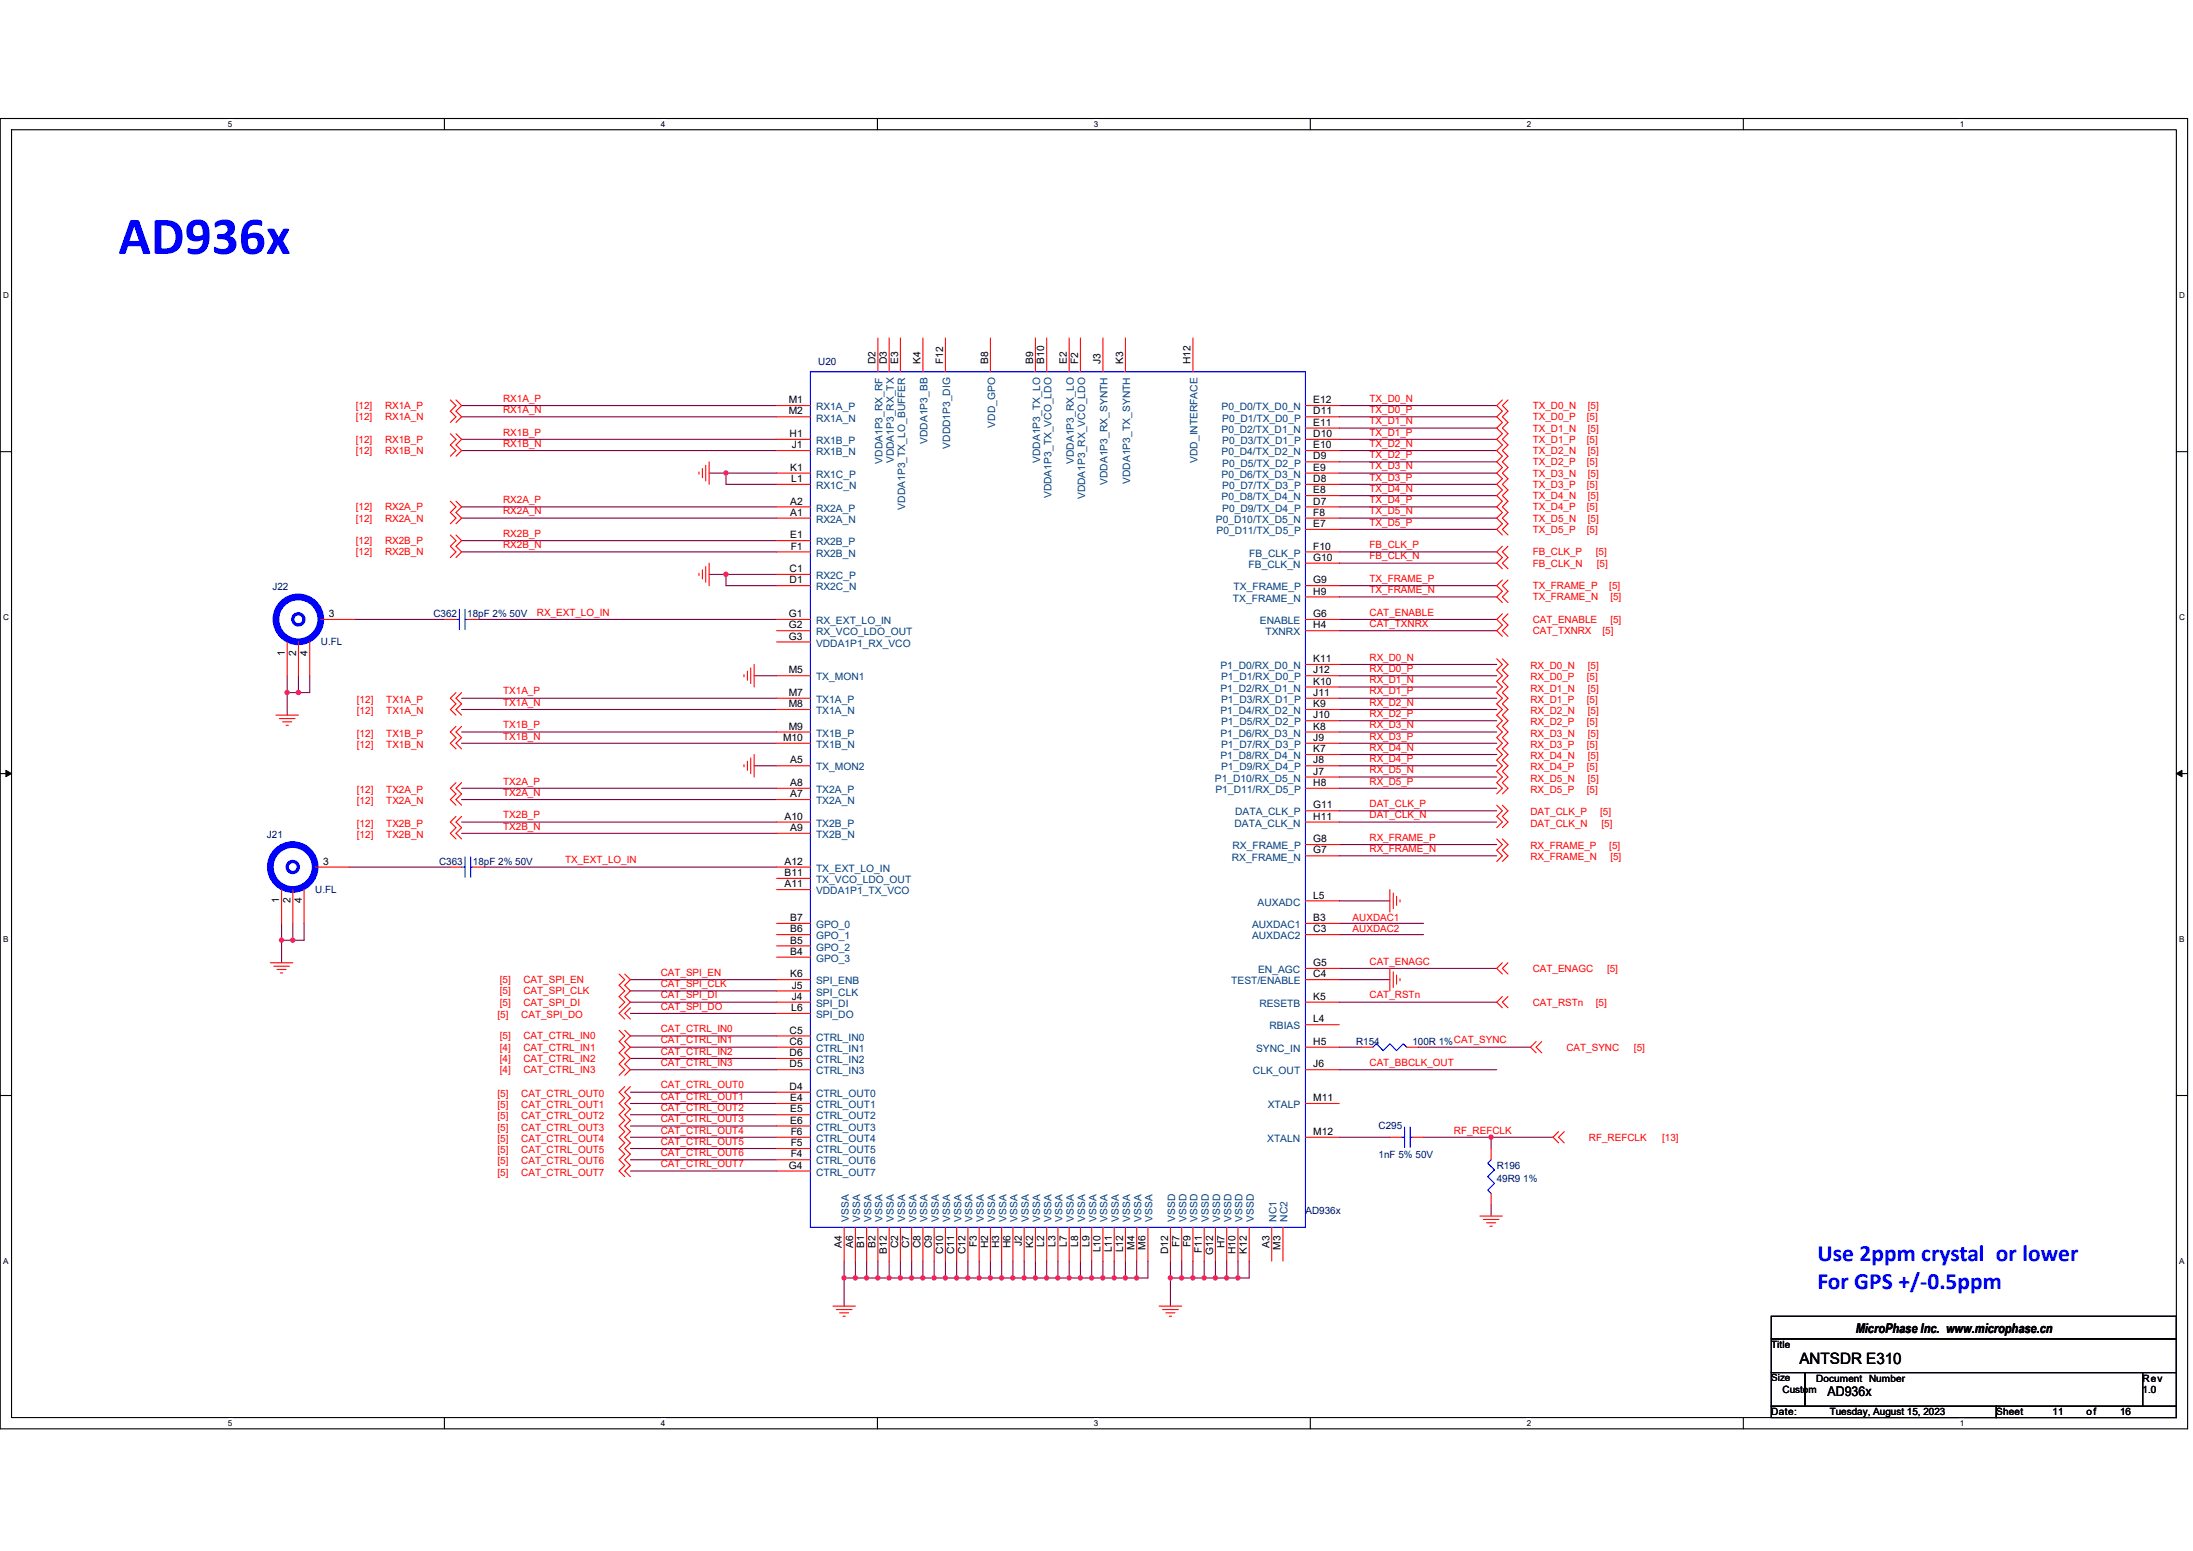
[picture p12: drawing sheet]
<svg xmlns="http://www.w3.org/2000/svg" width="297mm" height="210mm" viewBox="0 0 297 210" stroke-linecap="round" stroke-linejoin="round" font-family="sans-serif">
<path d="M0 16h296.3v177.4h-296.3zM1.6 17.6h293.2v174.3h-293.2z" fill="none" stroke="#000" stroke-width=".15"/>
<g fill="#fff">
<path d="M30.9 16.2h.6v1.2h-.6z"/>
<path d="M30.9 192.1h.6v1.2h-.6z"/>
</g>
<path d="M60.2 16v1.6M60.2 191.9v1.5" fill="none" stroke="#000" stroke-width=".15"/>
<g fill="#fff">
<path d="M89.5 16.2h.6v1.2h-.6z"/>
<path d="M89.5 192.1h.6v1.2h-.6z"/>
</g>
<path d="M118.8 16v1.6M118.8 191.9v1.5" fill="none" stroke="#000" stroke-width=".15"/>
<g fill="#fff">
<path d="M148.2 16.2h.6v1.2h-.6z"/>
<path d="M148.2 192.1h.6v1.2h-.6z"/>
</g>
<path d="M177.5 16v1.6M177.5 191.9v1.5" fill="none" stroke="#000" stroke-width=".15"/>
<g fill="#fff">
<path d="M206.8 16.2h.6v1.2h-.6z"/>
<path d="M206.8 192.1h.6v1.2h-.6z"/>
</g>
<path d="M236.1 16v1.6M236.1 191.9v1.5" fill="none" stroke="#000" stroke-width=".15"/>
<g fill="#fff">
<path d="M265.4 16.2h.6v1.2h-.6z"/>
<path d="M265.4 192.1h.6v1.2h-.6z"/>
<path d="M.4 39.3h.8v1.3h-.8z"/>
<path d="M295.2 39.3h.7v1.3h-.7z"/>
<path d="M.4 82.9h.8v1.3h-.8z"/>
<path d="M295.2 82.9h.7v1.3h-.7z"/>
</g>
<path d="M0 61.2h1.6M294.8 61.2h1.5" fill="none" stroke="#000" stroke-width=".15"/>
<g fill="#fff">
<path d="M.4 126.5h.7v1.2h-.7z"/>
<path d="M295.2 126.5h.7v1.2h-.7z"/>
</g>
<path d="M0 104.7h1.6M294.8 104.7h1.5" fill="none" stroke="#000" stroke-width=".15"/>
<path d="M.8 104.3l.8 .4-.8 .5zM294.8 104.7l.7-.4v.9z" fill="#000" stroke="#000" stroke-width=".14"/>
<g fill="#fff">
<path d="M.4 170.1h.8v1.2h-.8z"/>
<path d="M295.2 170.1h.7v1.2h-.7z"/>
</g>
<path d="M0 148.3h1.6M294.8 148.3h1.5M239.9 178.2h54.9v3.1h-54.9zM239.9 181.3h54.9v4.5h-54.9zM239.9 190.4h30.5v1.5h-30.5zM239.9 185.8h4.6v4.6h-4.6zM244.5 185.8h45.7v4.6h-45.7zM270.4 190.4h24.4v1.5h-24.4zM290.2 185.8h4.6v4.6h-4.6z" fill="none" stroke="#000" stroke-width=".15"/>
<g fill="none" stroke="#800040" stroke-width=".15">
<path d="M62.5 56.4h42.7M62.5 54.9h42.7M62.5 59.5h42.7M181.4 54.9h21.3M181.4 56.4h21.3M181.4 58h21.3M181.4 59.5h21.3M62.5 68.6h42.7M62.5 70.1h42.7M62.5 61h42.7M62.5 73.2h42.7M62.5 74.7h42.7"/>
<path d="M96.1 64.1h2.2M96.1 77.8h2.2M98.3 64.1v1.5h6.9M98.3 77.8v1.5h6.9M98.3 77.8h6.9M98.3 64.1h6.9M181.4 76.2h21.3M181.4 74.7h21.3M181.4 79.3h21.3M181.4 61h21.3M181.4 64.1h21.3M181.4 65.6h21.3"/>
<path d="M181.4 67.1h21.3M181.4 68.6h21.3M181.4 70.1h21.3M181.4 71.7h21.3M181.4 62.5h21.3M38.9 91.5v2.3M38.9 93.8h1.5M38.9 93.8v3M40.4 91.5v2.3M41.9 91.5v2.3h-1.5M48 83.9h12.2M62.5 96.1h42.7"/>
<path d="M62.5 94.5h42.7M62.5 99.1h42.7M64.8 83.9h40.4M102.1 91.5h3.1M181.4 80.8h21.3M181.4 97.6h21.3M181.4 99.1h21.3M181.4 90h21.3M181.4 91.5h21.3M181.4 93h21.3M181.4 94.5h21.3M181.4 96.1h21.3"/>
<path d="M181.4 83.9h21.3M181.4 85.4h21.3M47.3 117.4h13.7M62.5 108.2h42.7M62.5 106.7h42.7M62.5 100.6h42.7M62.5 112.8h42.7M62.5 111.3h42.7M65.6 117.4h39.6M102.1 103.7h3.1M181.4 111.3h21.3M181.4 115.9h21.3"/>
<path d="M181.4 100.6h21.3M181.4 103.7h21.3M181.4 106.7h21.3M181.4 105.2h21.3M181.4 102.2h21.3M181.4 109.8h21.3M181.4 114.3h21.3M38.1 127.3v3M38.1 127.3h1.6M38.1 125v2.3M39.7 125v2.3M41.2 125v2.3h-1.5"/>
<path d="M85.4 137.2h19.8M85.4 135.7h19.8M85.4 132.6h19.8M85.4 134.2h19.8M181.4 131.1h21.3M181.4 122h6.9M181.4 132.6h6.9M181.4 125h11.4M181.4 126.5h11.4M181.4 135.7h21.3M85.4 147.9h19.8M85.4 152.4h19.8"/>
<path d="M85.4 150.9h19.8M85.4 149.4h19.8M85.4 154h19.8M85.4 155.5h19.8M85.4 157h19.8M85.4 158.5h19.8M85.4 140.3h19.8M85.4 141.8h19.8M85.4 143.3h19.8M85.4 144.8h19.8M181.4 154h6.9M181.4 141.8h3"/>
<path d="M181.4 144.8h21.3M192.1 141.8h15.2M192.8 154h9.2M202 154v1.5M202 154h8.4M114.3 173v3.8M114.3 170.7v2.3h1.6M115.9 170.7v2.3M115.9 173h1.5M117.4 170.7v2.3M117.4 173h1.5M118.9 173h1.5"/>
<path d="M118.9 170.7v2.3M120.4 170.7v2.3M120.4 173h1.6M122 173h1.5M122 170.7v2.3M123.5 170.7v2.3M123.5 173h1.5M125 173h1.5M125 170.7v2.3M126.5 170.7v2.3M126.5 173h1.6M128.1 170.7v2.3"/>
<path d="M128.1 173h1.5M129.6 170.7v2.3M129.6 173h1.5M131.1 173h1.5M131.1 170.7v2.3M132.6 170.7v2.3M132.6 173h1.6M134.2 170.7v2.3M134.2 173h1.5M135.7 170.7v2.3M135.7 173h1.5M137.2 173h1.5"/>
<path d="M137.2 170.7v2.3M138.7 170.7v2.3M138.7 173h1.5M140.2 170.7v2.3M140.2 173h1.6M141.8 170.7v2.3M141.8 173h1.5M143.3 170.7v2.3M143.3 173h1.5M144.8 170.7v2.3M144.8 173h1.5M146.3 170.7v2.3"/>
<path d="M146.3 173h1.6M147.9 170.7v2.3M147.9 173h1.5M149.4 170.7v2.3M149.4 173h1.5M150.9 170.7v2.3M150.9 173h1.5M152.4 170.7v2.3M152.4 173h1.6M154 170.7v2.3M155.5 170.7v2.3h-1.5M158.5 173v3.8"/>
<path d="M158.5 170.7v2.3M158.5 173h1.6M160.1 170.7v2.3M160.1 173h1.5M161.6 170.7v2.3M161.6 173h1.5M163.1 173h1.5M163.1 170.7v2.3M164.6 170.7v2.3M164.6 173h1.6M166.2 170.7v2.3M166.2 173h1.5"/>
<path d="M167.7 170.7v2.3M169.2 170.7v2.3h-1.5M202 163.1v1.5"/>
</g>
<g fill="#f0f" stroke="#f0f" stroke-width=".15">
<circle cx="115.9" cy="173" r=".29"/>
<circle cx="114.3" cy="173" r=".29"/>
<circle cx="123.5" cy="173" r=".29"/>
<circle cx="118.9" cy="173" r=".29"/>
<circle cx="120.4" cy="173" r=".29"/>
<circle cx="117.4" cy="173" r=".29"/>
<circle cx="125" cy="173" r=".29"/>
<circle cx="126.5" cy="173" r=".29"/>
<circle cx="128" cy="173" r=".29"/>
<circle cx="121.9" cy="173" r=".29"/>
<circle cx="135.7" cy="173" r=".29"/>
<circle cx="129.6" cy="173" r=".29"/>
<circle cx="131.1" cy="173" r=".29"/>
<circle cx="132.6" cy="173" r=".29"/>
<circle cx="140.2" cy="173" r=".29"/>
<circle cx="141.8" cy="173" r=".29"/>
<circle cx="134.1" cy="173" r=".29"/>
<circle cx="146.3" cy="173" r=".29"/>
<circle cx="147.9" cy="173" r=".29"/>
<circle cx="137.2" cy="173" r=".29"/>
<circle cx="138.7" cy="173" r=".29"/>
<circle cx="150.9" cy="173" r=".29"/>
<circle cx="149.4" cy="173" r=".29"/>
<circle cx="143.3" cy="173" r=".29"/>
<circle cx="144.8" cy="173" r=".29"/>
<circle cx="152.4" cy="173" r=".29"/>
<circle cx="154" cy="173" r=".29"/>
<circle cx="98.3" cy="77.8" r=".29"/>
<circle cx="98.3" cy="64" r=".29"/>
<circle cx="202" cy="154" r=".29"/>
<circle cx="158.5" cy="173" r=".29"/>
<circle cx="160" cy="173" r=".29"/>
<circle cx="161.6" cy="173" r=".29"/>
<circle cx="163.1" cy="173" r=".29"/>
<circle cx="164.6" cy="173" r=".29"/>
<circle cx="166.1" cy="173" r=".29"/>
<circle cx="167.7" cy="173" r=".29"/>
<circle cx="39.7" cy="127.3" r=".29"/>
<circle cx="38.1" cy="127.3" r=".29"/>
<circle cx="40.4" cy="93.8" r=".29"/>
<circle cx="38.9" cy="93.8" r=".29"/>
</g>
<g fill="none" stroke="#f00" stroke-width=".15">
<path d="M61 54.1l.8 .8-.8 .8 .8 .7-.8 .8M61 58.7l.8 .8-.8 .7 .8 .8-.8 .8M61.8 54.1l.7 .8-.7 .8 .7 .7-.7 .8M61.8 58.7l.7 .8-.7 .7 .7 .8-.7 .8M105.2 56.4h4.6M105.2 54.9h4.6M105.2 59.5h4.6M118.9 45.8v4.5M120.4 45.8v4.5M122 45.8v4.5M125 45.8v4.5M128.1 45.8v4.5"/>
<path d="M134.2 45.8v4.5M140.2 45.8v4.5M141.8 45.8v4.5M144.8 45.8v4.5M146.3 45.8v4.5M149.4 45.8v4.5M152.4 45.8v4.5M161.6 45.8v4.5M176.8 54.9h4.6M176.8 56.4h4.6M176.8 58h4.6M176.8 59.5h4.6"/>
<path d="M203.5 54.1l-.8 .8 .8 .8-.8 .7 .8 .8-.8 .8 .8 .7-.8 .8 .8 .7-.8 .8 .8 .8-.8 .7 .8 .8-.8 .8 .8 .7-.8 .8 .8 .7-.8 .8 .8 .8-.8 .7 .8 .8-.8 .7 .8 .8-.8 .8 .8 .7M204.3 54.1l-.8 .8 .8 .8-.8 .7 .8 .8-.8 .8 .8 .7-.8 .8 .8 .7-.8 .8 .8 .8-.8 .7 .8 .8-.8 .8 .8 .7-.8 .8 .8 .7-.8 .8 .8 .8-.8 .7 .8 .8-.8 .7 .8 .8-.8 .8 .8 .7M61 67.9l.8 .7-.8 .8 .8 .7-.8 .8M61 72.4l.8 .8-.8 .8 .8 .7-.8 .8M61.8 67.9l.7 .7-.7 .8 .7 .7-.7 .8M61.8 72.4l.7 .8-.7 .8 .7 .7-.7 .8M94.7 77.6v.3M94.7 63.9v.3M95.1 77.2v1.2M95.1 63.4v1.3M95.6 76.7v2.1M95.6 63v2.1"/>
<path d="M96.1 76.2v3.1M96.1 62.5v3.1M105.2 70.1h4.6M105.2 68.6h4.6M105.2 61h4.6M105.2 65.6h4.6M105.2 64.1h4.6M105.2 73.2h4.6M105.2 74.7h4.6M105.2 79.3h4.6M105.2 77.8h4.6M176.8 61h4.6"/>
<path d="M176.8 62.5h4.6M176.8 64.1h4.6M176.8 65.6h4.6M176.8 67.1h4.6M176.8 68.6h4.6M176.8 70.1h4.6M176.8 71.7h4.6M176.8 74.7h4.6M176.8 76.2h4.6M176.8 79.3h4.6M203.5 74l-.8 .7 .8 .8-.8 .7 .8 .8M203.5 78.5l-.8 .8 .8 .8-.8 .7 .8 .8"/>
<path d="M204.3 74l-.8 .7 .8 .8-.8 .7 .8 .8M204.3 78.5l-.8 .8 .8 .8-.8 .7 .8 .8M37.4 96.8h3M37.8 97.3h2.2M38.3 97.7h1.2M38.8 98.2h.2M38.9 86.9v4.6M40.4 86.9v4.6M41.9 86.9v4.6M43.5 83.9h4.5M60.2 83.9h1.6M61.8 93.8l-.8 .7 .8 .8-.8 .8 .8 .7"/>
<path d="M61.8 98.3l-.8 .8 .8 .8-.8 .7 .8 .8M62.5 93.8l-.7 .7 .7 .8-.7 .8 .7 .7M62.5 98.3l-.7 .8 .7 .8-.7 .7 .7 .8M63.3 83.9h1.5M100.8 91.3v.3M101.2 90.9v1.2M101.7 90.4v2.1M102.1 90v3M105.2 83.9h4.6M105.2 85.4h4.6M105.2 86.9h4.6M105.2 99.1h4.6"/>
<path d="M105.2 96.1h4.6M105.2 94.5h4.6M105.2 91.5h4.6M176.8 90h4.6M176.8 91.5h4.6M176.8 93h4.6M176.8 94.5h4.6M176.8 96.1h4.6M176.8 97.6h4.6M176.8 99.1h4.6M176.8 80.8h4.6M176.8 83.9h4.6"/>
<path d="M176.8 85.4h4.6M202.7 89.2l.8 .8-.8 .7 .8 .8-.8 .7 .8 .8-.8 .8 .8 .7-.8 .8 .8 .8-.8 .7 .8 .8-.8 .7 .8 .8-.8 .8 .8 .7-.8 .8 .8 .8-.8 .7 .8 .8-.8 .7 .8 .8-.8 .8 .8 .7-.8 .8M203.5 89.2l.8 .8-.8 .7 .8 .8-.8 .7 .8 .8-.8 .8 .8 .7-.8 .8 .8 .8-.8 .7 .8 .8-.8 .7 .8 .8-.8 .8 .8 .7-.8 .8 .8 .8-.8 .7 .8 .8-.8 .7 .8 .8-.8 .8 .8 .7-.8 .8M203.5 83.1l-.8 .8 .8 .7-.8 .8 .8 .7M204.3 83.1l-.8 .8 .8 .7-.8 .8 .8 .7M42.7 117.4h4.6M61 117.4h1.5M61.8 106l-.8 .7 .8 .8-.8 .7 .8 .8M61.8 110.5l-.8 .8 .8 .8-.8 .7 .8 .8M62.5 106l-.7 .7 .7 .8-.7 .7 .7 .8M62.5 110.5l-.7 .8 .7 .8-.7 .7 .7 .8M64 117.4h1.6"/>
<path d="M100.8 103.5v.3M101.2 103.1v1.2M101.7 102.6v2.1M102.1 102.2v3M105.2 103.7h4.6M105.2 108.2h4.6M105.2 106.7h4.6M105.2 112.8h4.6M105.2 111.3h4.6M105.2 117.4h4.6M105.2 118.9h4.6M105.2 100.6h4.6"/>
<path d="M176.8 100.6h4.6M176.8 102.2h4.6M176.8 103.7h4.6M176.8 105.2h4.6M176.8 106.7h4.6M176.8 109.8h4.6M176.8 111.3h4.6M176.8 114.3h4.6M176.8 115.9h4.6M202.7 113.6l.8 .7-.8 .8 .8 .8-.8 .7M202.7 109l.8 .8-.8 .7 .8 .8-.8 .8M203.5 113.6l.8 .7-.8 .8 .8 .8-.8 .7"/>
<path d="M203.5 109l.8 .8-.8 .7 .8 .8-.8 .8M36.6 130.3h3.1M37.1 130.8h2.1M37.5 131.3h1.3M38 131.7h.3M38.1 120.4v4.6M39.7 120.4v4.6M41.2 120.4v4.6M83.9 131.9l.7 .7-.7 .8 .7 .8-.7 .7 .7 .8-.7 .7M83.9 139.5l.7 .8-.7 .7 .7 .8-.7 .7 .7 .8-.7 .8 .7 .7-.7 .8M84.6 131.9l.8 .7-.8 .8 .8 .8-.8 .7 .8 .8-1.5 1.5 .7 .8M84.6 139.5l.8 .8-.8 .7 .8 .8-.8 .7 .8 .8-.8 .8 .8 .7-.8 .8"/>
<path d="M85.4 136.4l-.8 .8 .8 .8M105.2 120.4h4.6M105.2 135.7h4.6M105.2 134.2h4.6M105.2 137.2h4.6M105.2 132.6h4.6M105.2 125h4.6M105.2 126.5h4.6M105.2 128.1h4.6M105.2 129.6h4.6M176.8 125h4.6M176.8 126.5h4.6"/>
<path d="M176.8 132.6h4.6M176.8 131.1h4.6M176.8 122h4.6M176.8 138.7h4.6M176.8 135.7h4.6M188.3 120.4v3.1M188.3 131.1v3.1M188.7 120.9v2.1M188.7 131.6v2.1M189.2 121.3v1.3M189.2 132v1.2M189.6 121.8v.3"/>
<path d="M189.6 132.5v.3M203.5 130.3l-.8 .8 .8 .8M203.5 134.9l-.8 .8 .8 .7M204.3 130.3l-.8 .8 .8 .8M204.3 134.9l-.8 .8 .8 .7M84.6 147.1l-.7 .8 .7 .7-.7 .8 .7 .8-.7 .7 .7 .8-.7 .7 .7 .8-.7 .8 .7 .7-.7 .8 .7 .8-.7 .7 .7 .8-.7 .7 .7 .8M85.4 147.1l-.8 .8 .8 .7-.8 .8 .8 .8-.8 .7 .8 .8-.8 .7 .8 .8-.8 .8 .8 .7-.8 .8 .8 .8-.8 .7 .8 .8-.8 .7 .8 .8M105.2 140.3h4.6M105.2 141.8h4.6M105.2 158.5h4.6M105.2 147.9h4.6M105.2 144.8h4.6"/>
<path d="M105.2 143.3h4.6M105.2 149.4h4.6M105.2 150.9h4.6M105.2 152.4h4.6M105.2 157h4.6M105.2 155.5h4.6M105.2 154h4.6M176.8 141.8h4.6M176.8 144.8h4.6M176.8 154h4.6M176.8 149.4h4.6M184.4 141.8h1.6"/>
<path d="M188.3 154h1.5M190.5 141.8h1.6M191.3 154h1.5M202 155.5v1.5M208.1 141l-.8 .8 .8 .7M208.8 141l-.7 .8 .7 .7M211.1 153.2l-.7 .8 .7 .7M211.9 153.2l-.8 .8 .8 .7M112.8 176.8h3.1M113.3 177.3h2.1M113.7 177.7h1.3M114.2 178.2h.3"/>
<path d="M114.3 166.2v4.5M115.9 166.2v4.5M117.4 166.2v4.5M118.9 166.2v4.5M120.4 166.2v4.5M122 166.2v4.5M123.5 166.2v4.5M125 166.2v4.5M126.5 166.2v4.5M128.1 166.2v4.5M129.6 166.2v4.5M131.1 166.2v4.5"/>
<path d="M132.6 166.2v4.5M134.2 166.2v4.5M135.7 166.2v4.5M137.2 166.2v4.5M138.7 166.2v4.5M140.2 166.2v4.5M141.8 166.2v4.5M143.3 166.2v4.5M144.8 166.2v4.5M146.3 166.2v4.5M147.9 166.2v4.5M149.4 166.2v4.5"/>
<path d="M150.9 166.2v4.5M152.4 166.2v4.5M154 166.2v4.5M155.5 166.2v4.5M157 176.8h3.1M157.5 177.3h2.1M157.9 177.7h1.2M158.4 178.2h.3M158.5 166.2v4.5M160.1 166.2v4.5M161.6 166.2v4.5M163.1 166.2v4.5"/>
<path d="M164.6 166.2v4.5M166.2 166.2v4.5M167.7 166.2v4.5M169.2 166.2v4.5M172.3 166.2v4.5M173.8 166.2v4.5M200.4 164.6h3.1M200.9 165.1h2.1M201.4 165.5h1.2M201.8 166h.3M202 161.6v1.5"/>
</g>
<g fill="none" stroke="#00f" stroke-width=".15">
<path d="M109.8 50.3h67v115.9h-67zM61.8 83.9h.4M62.2 82.5v2.7M63 83.9h.3M63 82.5v2.7M62.5 117.4h.5M63 116v2.8M63.8 117.4h.2M63.8 116v2.8M186 141.8l.4-.5 .9 .9 1-.9 .9 .9 .9-.9 .4 .5M189.8 154h.4M190.2 152.6v2.7"/>
<path d="M191 152.6v2.7M191 154h.3M202 157l-.5 .5 .9 .9-.9 .9 .9 .9-.9 .9 .5 .5"/>
</g>
<g fill="none" stroke="#00f" stroke-width=".91">
<circle cx="40.4" cy="83.8" r="3"/>
<circle cx="39.7" cy="117.4" r="3"/>
</g>
<g fill="none" stroke="#00f" stroke-width=".44">
<circle cx="40.4" cy="83.8" r=".76"/>
<circle cx="39.6" cy="117.4" r=".76"/>
</g>
<text font-size="7.2" fill="#00f" x="16" y="34.4">AD936x</text>
<g font-size="3.2" fill="#00f">
<text x="246.2" y="170.7">Use 2ppm crystal or lower</text>
<text x="246.2" y="174.5">For GPS +/‐0.5ppm</text>
</g>
<text font-size="2.1" x="243.7" y="184.7">ANTSDR E310</text>
<g font-size="1.8">
<text x="251.4" y="180.5">MicroPhase Inc. www.microphase.cn</text>
<text x="247.5" y="189">AD936x</text>
</g>
<g font-size="1.4" fill="#000080">
<text x="110.8" y="49.4">U20</text>
<text x="36.9" y="79.9">J22</text>
<text x="58.7" y="83.6">C362</text>
<text x="63.3" y="83.6">18pF 2% 50V</text>
<text x="43.5" y="87.4">U.FL</text>
<text x="36.1" y="113.4">J21</text>
<text x="59.5" y="117.1">C363</text>
<text x="64" y="117.1">18pF 2% 50V</text>
<text x="42.7" y="120.9">U.FL</text>
<text x="183.7" y="141.5">R154</text>
<text x="191.3" y="141.5">100R 1%CAT_SYNC</text>
<text x="186.7" y="152.9">C295</text>
<text x="186.7" y="156.7">1nF 5% 50V</text>
<text x="202.7" y="158.2">R196</text>
<text x="202.7" y="160.1">49R9 1%</text>
<text x="176.8" y="164.3">AD936x</text>
</g>
<g font-size="1.4">
<text x="118.6" y="49.3" transform="rotate(-90 118.6 49.3)">D2</text>
<text x="120.1" y="49.3" transform="rotate(-90 120.1 49.3)">D3</text>
<text x="121.6" y="49.3" transform="rotate(-90 121.6 49.3)">E3</text>
<text x="124.7" y="49.3" transform="rotate(-90 124.7 49.3)">K4</text>
<text x="127.7" y="49.3" transform="rotate(-90 127.7 49.3)">F12</text>
<text x="133.8" y="49.3" transform="rotate(-90 133.8 49.3)">B8</text>
<text x="139.9" y="49.3" transform="rotate(-90 139.9 49.3)">B9</text>
<text x="141.5" y="49.3" transform="rotate(-90 141.5 49.3)">B10</text>
<text x="144.5" y="49.3" transform="rotate(-90 144.5 49.3)">E2</text>
<text x="146" y="49.3" transform="rotate(-90 146 49.3)">F2</text>
<text x="149.1" y="49.3" transform="rotate(-90 149.1 49.3)">J3</text>
<text x="152.1" y="49.3" transform="rotate(-90 152.1 49.3)">K3</text>
<text x="161.3" y="49.3" transform="rotate(-90 161.3 49.3)">H12</text>
<text x="106.8" y="56.1">M2</text>
<text x="106.8" y="54.6">M1</text>
<text x="107" y="59.2">H1</text>
<text x="177.9" y="56.1">D11</text>
<text x="177.9" y="59.2">D10</text>
<text x="177.9" y="54.6">E12</text>
<text x="177.9" y="57.6">E11</text>
<text x="107" y="63.7">K1</text>
<text x="107.2" y="65.3">L1</text>
<text x="107.2" y="60.7">J1</text>
<text x="177.9" y="62.2">D9</text>
<text x="177.9" y="65.3">D8</text>
<text x="177.9" y="60.7">E10</text>
<text x="177.9" y="63.7">E9</text>
<text x="107" y="69.8">A1</text>
<text x="107" y="68.3">A2</text>
<text x="177.9" y="68.3">D7</text>
<text x="177.9" y="66.8">E8</text>
<text x="177.9" y="69.8">F8</text>
<text x="177.9" y="71.4">E7</text>
<text x="107" y="77.4">C1</text>
<text x="107" y="72.9">E1</text>
<text x="107.1" y="74.4">F1</text>
<text x="177.9" y="75.9">G10</text>
<text x="177.9" y="74.4">F10</text>
<text x="44.5" y="83.5">3</text>
<text x="106.9" y="83.5">G1</text>
<text x="107" y="79">D1</text>
<text x="177.9" y="83.5">G6</text>
<text x="177.9" y="79">G9</text>
<text x="177.9" y="80.5">H9</text>
<text x="38.6" y="88.8" transform="rotate(-90 38.6 88.8)">1</text>
<text x="40.1" y="88.8" transform="rotate(-90 40.1 88.8)">2</text>
<text x="41.6" y="88.8" transform="rotate(-90 41.6 88.8)">4</text>
<text x="106.9" y="85.1">G2</text>
<text x="106.9" y="86.6">G3</text>
<text x="177.9" y="85.1">H4</text>
<text x="177.9" y="89.6">K11</text>
<text x="106.8" y="95.7">M8</text>
<text x="106.8" y="94.2">M7</text>
<text x="106.8" y="91.2">M5</text>
<text x="177.9" y="91.2">J12</text>
<text x="177.9" y="94.2">J11</text>
<text x="177.9" y="92.7">K10</text>
<text x="177.9" y="95.7">K9</text>
<text x="106.1" y="100.3">M10</text>
<text x="106.8" y="98.8">M9</text>
<text x="177.9" y="97.3">J10</text>
<text x="177.9" y="100.3">J9</text>
<text x="177.9" y="98.8">K8</text>
<text x="177.9" y="101.8">K7</text>
<text x="107" y="103.4">A5</text>
<text x="107" y="107.9">A7</text>
<text x="107" y="106.4">A8</text>
<text x="177.9" y="103.4">J8</text>
<text x="177.9" y="106.4">H8</text>
<text x="177.9" y="104.9">J7</text>
<text x="106.3" y="111">A10</text>
<text x="107" y="112.5">A9</text>
<text x="177.9" y="109.5">G11</text>
<text x="177.9" y="111">H11</text>
<text x="43.8" y="117.1">3</text>
<text x="106.3" y="117.1">A12</text>
<text x="106.3" y="118.6">B11</text>
<text x="177.9" y="114">G8</text>
<text x="177.9" y="115.5">G7</text>
<text x="37.8" y="122.3" transform="rotate(-90 37.8 122.3)">1</text>
<text x="39.3" y="122.3" transform="rotate(-90 39.3 122.3)">2</text>
<text x="40.9" y="122.3" transform="rotate(-90 40.9 122.3)">4</text>
<text x="106.3" y="120.1">A11</text>
<text x="107" y="124.7">B7</text>
<text x="177.9" y="121.6">L5</text>
<text x="177.9" y="124.7">B3</text>
<text x="107" y="126.2">B6</text>
<text x="107" y="127.7">B5</text>
<text x="107" y="129.3">B4</text>
<text x="177.9" y="130.8">G5</text>
<text x="177.9" y="126.2">C3</text>
<text x="107" y="132.3">K6</text>
<text x="107.2" y="136.9">L6</text>
<text x="107.2" y="135.4">J4</text>
<text x="107.2" y="133.8">J5</text>
<text x="177.9" y="135.4">K5</text>
<text x="177.9" y="132.3">C4</text>
<text x="107" y="139.9">C5</text>
<text x="107" y="141.5">C6</text>
<text x="107" y="143">D6</text>
<text x="177.9" y="138.4">L4</text>
<text x="177.9" y="141.5">H5</text>
<text x="107" y="147.6">D4</text>
<text x="107" y="144.5">D5</text>
<text x="107" y="149.1">E4</text>
<text x="177.9" y="144.5">J6</text>
<text x="177.9" y="149.1">M11</text>
<text x="107" y="150.6">E5</text>
<text x="107" y="152.1">E6</text>
<text x="107.1" y="155.2">F5</text>
<text x="107.1" y="153.6">F6</text>
<text x="177.9" y="153.6">M12</text>
<text x="106.9" y="158.2">G4</text>
<text x="107.1" y="156.7">F4</text>
<text x="114" y="168.9" transform="rotate(-90 114 168.9)">A4</text>
<text x="115.5" y="168.9" transform="rotate(-90 115.5 168.9)">A6</text>
<text x="117.1" y="168.9" transform="rotate(-90 117.1 168.9)">B1</text>
<text x="118.6" y="168.9" transform="rotate(-90 118.6 168.9)">B2</text>
<text x="120.1" y="169.7" transform="rotate(-90 120.1 169.7)">B12</text>
<text x="121.6" y="169" transform="rotate(-90 121.6 169)">C2</text>
<text x="123.2" y="169" transform="rotate(-90 123.2 169)">C7</text>
<text x="124.7" y="169" transform="rotate(-90 124.7 169)">C8</text>
<text x="126.2" y="169" transform="rotate(-90 126.2 169)">C9</text>
<text x="127.7" y="169.8" transform="rotate(-90 127.7 169.8)">C10</text>
<text x="129.3" y="169.8" transform="rotate(-90 129.3 169.8)">C11</text>
<text x="130.8" y="169.8" transform="rotate(-90 130.8 169.8)">C12</text>
<text x="132.3" y="168.8" transform="rotate(-90 132.3 168.8)">F3</text>
<text x="133.8" y="169" transform="rotate(-90 133.8 169)">H2</text>
<text x="135.4" y="169" transform="rotate(-90 135.4 169)">H3</text>
<text x="136.9" y="169" transform="rotate(-90 136.9 169)">H6</text>
<text x="138.4" y="168.7" transform="rotate(-90 138.4 168.7)">J2</text>
<text x="139.9" y="168.9" transform="rotate(-90 139.9 168.9)">K2</text>
<text x="141.5" y="168.8" transform="rotate(-90 141.5 168.8)">L2</text>
<text x="143" y="168.8" transform="rotate(-90 143 168.8)">L3</text>
<text x="144.5" y="168.8" transform="rotate(-90 144.5 168.8)">L7</text>
<text x="146" y="168.8" transform="rotate(-90 146 168.8)">L8</text>
<text x="147.5" y="168.8" transform="rotate(-90 147.5 168.8)">L9</text>
<text x="149.1" y="169.6" transform="rotate(-90 149.1 169.6)">L10</text>
<text x="150.6" y="169.6" transform="rotate(-90 150.6 169.6)">L11</text>
<text x="152.1" y="169.6" transform="rotate(-90 152.1 169.6)">L12</text>
<text x="153.6" y="169.2" transform="rotate(-90 153.6 169.2)">M4</text>
<text x="155.2" y="169.2" transform="rotate(-90 155.2 169.2)">M6</text>
<text x="158.2" y="169.8" transform="rotate(-90 158.2 169.8)">D12</text>
<text x="159.7" y="168.8" transform="rotate(-90 159.7 168.8)">F7</text>
<text x="161.3" y="168.8" transform="rotate(-90 161.3 168.8)">F9</text>
<text x="162.8" y="169.6" transform="rotate(-90 162.8 169.6)">F11</text>
<text x="164.3" y="169.9" transform="rotate(-90 164.3 169.9)">G12</text>
<text x="165.8" y="169" transform="rotate(-90 165.8 169)">H7</text>
<text x="167.4" y="169.8" transform="rotate(-90 167.4 169.8)">H10</text>
<text x="168.9" y="169.7" transform="rotate(-90 168.9 169.7)">K12</text>
<text x="171.9" y="168.9" transform="rotate(-90 171.9 168.9)">A3</text>
<text x="173.5" y="169.2" transform="rotate(-90 173.5 169.2)">M3</text>
<text x="239.9" y="182.5">Title</text>
<text x="239.9" y="191.6">Date:</text>
<text x="241.4" y="188.6">Custom</text>
<text x="246" y="187">Document Number</text>
<text x="247.8" y="191.6">Tuesday, August 15, 2023</text>
<text x="270.4" y="191.6">Sheet</text>
<text x="278" y="191.6">11</text>
<text x="282.6" y="191.6">of</text>
<text x="287.2" y="191.6">16</text>
<text x="290.2" y="187">Rev</text>
<text x="290.2" y="188.6">1.0</text>
</g>
<g font-size="1.4" fill="#f00">
<text x="48.2" y="55.4">[12]</text>
<text x="48.2" y="56.9">[12]</text>
<text x="48.2" y="59.9">[12]</text>
<text x="52.2" y="55.4">RX1A_P</text>
<text x="52.2" y="56.9">RX1A_N</text>
<text x="52.2" y="59.9">RX1B_P</text>
<text x="68.2" y="55.9">RX1A_N</text>
<text x="68.2" y="54.4">RX1A_P</text>
<text x="68.2" y="59">RX1B_P</text>
<text x="185.5" y="54.4">TX_D0_N</text>
<text x="185.5" y="55.9">TX_D0_P</text>
<text x="185.5" y="57.4">TX_D1_N</text>
<text x="185.5" y="59">TX_D1_P</text>
<text x="207.6" y="59.9">TX_D1_P</text>
<text x="207.6" y="55.4">TX_D0_N</text>
<text x="207.6" y="56.9">TX_D0_P</text>
<text x="207.6" y="58.4">TX_D1_N</text>
<text x="214.9" y="59.9">[5]</text>
<text x="214.9" y="56.9">[5]</text>
<text x="215.1" y="55.4">[5]</text>
<text x="215.1" y="58.4">[5]</text>
<text x="48.2" y="61.5">[12]</text>
<text x="52.2" y="61.5">RX1B_N</text>
<text x="68.2" y="60.5">RX1B_N</text>
<text x="185.5" y="60.5">TX_D2_N</text>
<text x="185.5" y="63.5">TX_D3_N</text>
<text x="185.5" y="65.1">TX_D3_P</text>
<text x="185.5" y="62">TX_D2_P</text>
<text x="207.6" y="61.5">TX_D2_N</text>
<text x="207.6" y="64.5">TX_D3_N</text>
<text x="207.6" y="63">TX_D2_P</text>
<text x="214.9" y="63">[5]</text>
<text x="215.1" y="61.5">[5]</text>
<text x="215.1" y="64.5">[5]</text>
<text x="48.2" y="69.1">[12]</text>
<text x="48.2" y="70.6">[12]</text>
<text x="52.2" y="69.1">RX2A_P</text>
<text x="52.2" y="70.6">RX2A_N</text>
<text x="68.2" y="68.1">RX2A_P</text>
<text x="68.2" y="69.6">RX2A_N</text>
<text x="185.5" y="66.6">TX_D4_N</text>
<text x="185.5" y="68.1">TX_D4_P</text>
<text x="185.5" y="69.6">TX_D5_N</text>
<text x="185.5" y="71.2">TX_D5_P</text>
<text x="207.6" y="66">TX_D3_P</text>
<text x="207.6" y="70.6">TX_D5_N</text>
<text x="207.6" y="69.1">TX_D4_P</text>
<text x="207.6" y="67.6">TX_D4_N</text>
<text x="214.9" y="66">[5]</text>
<text x="214.9" y="69.1">[5]</text>
<text x="215.1" y="70.6">[5]</text>
<text x="215.1" y="67.6">[5]</text>
<text x="48.2" y="73.7">[12]</text>
<text x="48.2" y="75.2">[12]</text>
<text x="52.2" y="73.7">RX2B_P</text>
<text x="52.2" y="75.2">RX2B_N</text>
<text x="68.2" y="72.7">RX2B_P</text>
<text x="68.2" y="74.2">RX2B_N</text>
<text x="185.5" y="75.7">FB_CLK_N</text>
<text x="185.5" y="74.2">FB_CLK_P</text>
<text x="207.6" y="76.7">FB_CLK_N</text>
<text x="207.6" y="75.2">FB_CLK_P</text>
<text x="207.6" y="72.1">TX_D5_P</text>
<text x="214.9" y="72.1">[5]</text>
<text x="216.1" y="75.2">[5]</text>
<text x="216.3" y="76.7">[5]</text>
<text x="72.7" y="83.4">RX_EXT_LO_IN</text>
<text x="185.5" y="80.3">TX_FRAME_N</text>
<text x="185.5" y="83.4">CAT_ENABLE</text>
<text x="185.5" y="78.8">TX_FRAME_P</text>
<text x="207.6" y="81.3">TX_FRAME_N</text>
<text x="207.6" y="79.8">TX_FRAME_P</text>
<text x="218" y="79.8">[5]</text>
<text x="218.1" y="81.3">[5]</text>
<text x="185.5" y="89.5">RX_D0_N</text>
<text x="185.5" y="84.9">CAT_TXNRX</text>
<text x="207.6" y="84.3">CAT_ENABLE</text>
<text x="207.6" y="85.9">CAT_TXNRX</text>
<text x="217.1" y="85.9">[5]</text>
<text x="218.1" y="84.3">[5]</text>
<text x="48.3" y="95.1">[12]</text>
<text x="52.3" y="95.1">TX1A_P</text>
<text x="68.2" y="95.5">TX1A_N</text>
<text x="68.2" y="94">TX1A_P</text>
<text x="185.5" y="91">RX_D0_P</text>
<text x="185.5" y="92.5">RX_D1_N</text>
<text x="185.5" y="94">RX_D1_P</text>
<text x="185.5" y="95.5">RX_D2_N</text>
<text x="207.3" y="90.6">RX_D0_N</text>
<text x="207.3" y="92.1">RX_D0_P</text>
<text x="207.3" y="93.6">RX_D1_N</text>
<text x="207.3" y="95.1">RX_D1_P</text>
<text x="214.9" y="92.1">[5]</text>
<text x="214.9" y="95.1">[5]</text>
<text x="215.1" y="90.6">[5]</text>
<text x="215.1" y="93.6">[5]</text>
<text x="48.3" y="96.7">[12]</text>
<text x="48.3" y="101.2">[12]</text>
<text x="48.3" y="99.7">[12]</text>
<text x="52.3" y="96.7">TX1A_N</text>
<text x="52.3" y="101.2">TX1B_N</text>
<text x="52.3" y="99.7">TX1B_P</text>
<text x="68.2" y="100.1">TX1B_N</text>
<text x="68.2" y="98.6">TX1B_P</text>
<text x="185.5" y="97.1">RX_D2_P</text>
<text x="185.5" y="98.6">RX_D3_N</text>
<text x="185.5" y="100.1">RX_D3_P</text>
<text x="185.5" y="101.6">RX_D4_N</text>
<text x="207.3" y="98.2">RX_D2_P</text>
<text x="207.3" y="99.7">RX_D3_N</text>
<text x="207.3" y="101.2">RX_D3_P</text>
<text x="207.3" y="96.7">RX_D2_N</text>
<text x="214.9" y="98.2">[5]</text>
<text x="214.9" y="101.2">[5]</text>
<text x="215.1" y="99.7">[5]</text>
<text x="215.1" y="96.7">[5]</text>
<text x="48.3" y="107.3">[12]</text>
<text x="52.3" y="107.3">TX2A_P</text>
<text x="68.2" y="107.7">TX2A_N</text>
<text x="68.2" y="106.2">TX2A_P</text>
<text x="185.5" y="103.2">RX_D4_P</text>
<text x="185.5" y="106.2">RX_D5_P</text>
<text x="185.5" y="104.7">RX_D5_N</text>
<text x="207.3" y="102.8">RX_D4_N</text>
<text x="207.3" y="104.3">RX_D4_P</text>
<text x="207.3" y="105.8">RX_D5_N</text>
<text x="207.3" y="107.3">RX_D5_P</text>
<text x="214.9" y="104.3">[5]</text>
<text x="214.9" y="107.3">[5]</text>
<text x="215.1" y="102.8">[5]</text>
<text x="215.1" y="105.8">[5]</text>
<text x="48.3" y="108.9">[12]</text>
<text x="48.3" y="111.9">[12]</text>
<text x="48.3" y="113.4">[12]</text>
<text x="52.3" y="108.9">TX2A_N</text>
<text x="52.3" y="111.9">TX2B_P</text>
<text x="52.3" y="113.4">TX2B_N</text>
<text x="68.2" y="112.3">TX2B_N</text>
<text x="68.2" y="110.8">TX2B_P</text>
<text x="185.5" y="110.8">DAT_CLK_N</text>
<text x="185.5" y="109.3">DAT_CLK_P</text>
<text x="185.5" y="113.8">RX_FRAME_P</text>
<text x="207.3" y="111.9">DAT_CLK_N</text>
<text x="207.3" y="110.4">DAT_CLK_P</text>
<text x="216.7" y="110.4">[5]</text>
<text x="216.9" y="111.9">[5]</text>
<text x="76.5" y="116.9">TX_EXT_LO_IN</text>
<text x="185.5" y="115.4">RX_FRAME_N</text>
<text x="207.3" y="116.5">RX_FRAME_N</text>
<text x="207.3" y="115">RX_FRAME_P</text>
<text x="218" y="115">[5]</text>
<text x="218.1" y="116.5">[5]</text>
<text x="183.2" y="124.7">AUXDAC1</text>
<text x="183.2" y="126.2">AUXDAC2</text>
<text x="185.5" y="130.6">CAT_ENAGC</text>
<text x="207.6" y="131.6">CAT_ENAGC</text>
<text x="217.7" y="131.6">[5]</text>
<text x="67.4" y="137.8">[5]</text>
<text x="67.7" y="136.1">[5]</text>
<text x="67.7" y="134.6">[5]</text>
<text x="67.7" y="133.1">[5]</text>
<text x="70.6" y="137.8">CAT_SPI_DO</text>
<text x="70.9" y="136.1">CAT_SPI_DI</text>
<text x="70.9" y="134.6">CAT_SPI_CLK</text>
<text x="70.9" y="133.1">CAT_SPI_EN</text>
<text x="89.5" y="136.7">CAT_SPI_DO</text>
<text x="89.5" y="135.2">CAT_SPI_DI</text>
<text x="89.5" y="132.1">CAT_SPI_EN</text>
<text x="89.5" y="133.6">CAT_SPI_CLK</text>
<text x="185.5" y="135.2">CAT_RSTn</text>
<text x="207.6" y="136.1">CAT_RSTn</text>
<text x="216.2" y="136.1">[5]</text>
<text x="67.7" y="140.7">[5]</text>
<text x="67.7" y="142.2">[4]</text>
<text x="67.7" y="143.8">[4]</text>
<text x="70.9" y="140.7">CAT_CTRL_IN0</text>
<text x="70.9" y="142.2">CAT_CTRL_IN1</text>
<text x="70.9" y="143.8">CAT_CTRL_IN2</text>
<text x="89.5" y="139.7">CAT_CTRL_IN0</text>
<text x="89.5" y="141.3">CAT_CTRL_IN1</text>
<text x="89.5" y="142.8">CAT_CTRL_IN2</text>
<text x="212.2" y="142.2">CAT_SYNC</text>
<text x="221.3" y="142.2">[5]</text>
<text x="67.4" y="148.5">[5]</text>
<text x="67.7" y="145.3">[4]</text>
<text x="70.6" y="148.5">CAT_CTRL_OUT0</text>
<text x="70.9" y="145.3">CAT_CTRL_IN3</text>
<text x="89.5" y="147.4">CAT_CTRL_OUT0</text>
<text x="89.5" y="148.9">CAT_CTRL_OUT1</text>
<text x="89.5" y="144.3">CAT_CTRL_IN3</text>
<text x="185.5" y="144.3">CAT_BBCLK_OUT</text>
<text x="67.4" y="150">[5]</text>
<text x="67.4" y="153.1">[5]</text>
<text x="67.4" y="151.5">[5]</text>
<text x="67.4" y="154.6">[5]</text>
<text x="70.6" y="150">CAT_CTRL_OUT1</text>
<text x="70.6" y="153.1">CAT_CTRL_OUT3</text>
<text x="70.6" y="151.5">CAT_CTRL_OUT2</text>
<text x="70.6" y="154.6">CAT_CTRL_OUT4</text>
<text x="89.5" y="151.9">CAT_CTRL_OUT3</text>
<text x="89.5" y="150.4">CAT_CTRL_OUT2</text>
<text x="89.5" y="153.5">CAT_CTRL_OUT4</text>
<text x="89.5" y="155">CAT_CTRL_OUT5</text>
<text x="196.9" y="153.5">RF_REFCLK</text>
<text x="215.2" y="154.4">RF_REFCLK</text>
<text x="225.1" y="154.4">[13]</text>
<text x="67.4" y="157.6">[5]</text>
<text x="67.4" y="159.2">[5]</text>
<text x="67.4" y="156.1">[5]</text>
<text x="70.6" y="157.6">CAT_CTRL_OUT6</text>
<text x="70.6" y="159.2">CAT_CTRL_OUT7</text>
<text x="70.6" y="156.1">CAT_CTRL_OUT5</text>
<text x="89.5" y="156.5">CAT_CTRL_OUT6</text>
<text x="89.5" y="158">CAT_CTRL_OUT7</text>
</g>
<g font-size="1.4" fill="#004080">
<text x="110.5" y="57.1">RX1A_N</text>
<text x="110.5" y="55.5">RX1A_P</text>
<text x="134.8" y="57.9" transform="rotate(-90 134.8 57.9)">VDD_GPO</text>
<text x="165.5" y="55.5">P0_D0/TX_D0_N</text>
<text x="165.5" y="58.6">P0_D2/TX_D1_N</text>
<text x="165.5" y="57.1">P0_D1/TX_D0_P</text>
<text x="110.5" y="61.6">RX1B_N</text>
<text x="110.5" y="60.1">RX1B_P</text>
<text x="110.5" y="64.7">RX1C_P</text>
<text x="119.5" y="62.8" transform="rotate(-90 119.5 62.8)">VDDA1P3_RX_RF</text>
<text x="121.1" y="62.7" transform="rotate(-90 121.1 62.7)">VDDA1P3_RX_TX</text>
<text x="125.6" y="60.1" transform="rotate(-90 125.6 60.1)">VDDA1P3_BB</text>
<text x="128.7" y="60.7" transform="rotate(-90 128.7 60.7)">VDDD1P3_DIG</text>
<text x="140.9" y="62.7" transform="rotate(-90 140.9 62.7)">VDDA1P3_TX_LO</text>
<text x="145.5" y="62.8" transform="rotate(-90 145.5 62.8)">VDDA1P3_RX_LO</text>
<text x="150" y="65.6" transform="rotate(-90 150 65.6)">VDDA1P3_RX_SYNTH</text>
<text x="153.1" y="65.5" transform="rotate(-90 153.1 65.5)">VDDA1P3_TX_SYNTH</text>
<text x="162.2" y="62.7" transform="rotate(-90 162.2 62.7)">VDD_INTERFACE</text>
<text x="165.5" y="61.6">P0_D4/TX_D2_N</text>
<text x="165.5" y="64.7">P0_D6/TX_D3_N</text>
<text x="165.5" y="60.1">P0_D3/TX_D1_P</text>
<text x="165.5" y="63.2">P0_D5/TX_D2_P</text>
<text x="110.5" y="70.8">RX2A_N</text>
<text x="110.5" y="69.3">RX2A_P</text>
<text x="110.5" y="66.2">RX1C_N</text>
<text x="122.6" y="69" transform="rotate(-90 122.6 69)">VDDA1P3_TX_LO_BUFFER</text>
<text x="142.4" y="67.4" transform="rotate(-90 142.4 67.4)">VDDA1P3_TX_VCO_LDO</text>
<text x="147" y="67.6" transform="rotate(-90 147 67.6)">VDDA1P3_RX_VCO_LDO</text>
<text x="164.7" y="70.8">P0_D10/TX_D5_N</text>
<text x="165.5" y="67.7">P0_D8/TX_D4_N</text>
<text x="165.5" y="66.2">P0_D7/TX_D3_P</text>
<text x="165.5" y="69.3">P0_D9/TX_D4_P</text>
<text x="110.5" y="73.8">RX2B_P</text>
<text x="110.5" y="75.4">RX2B_N</text>
<text x="164.8" y="72.3">P0_D11/TX_D5_P</text>
<text x="169.1" y="76.9">FB_CLK_N</text>
<text x="169.2" y="75.4">FB_CLK_P</text>
<text x="110.5" y="79.9">RX2C_N</text>
<text x="110.5" y="78.4">RX2C_P</text>
<text x="167" y="81.4">TX_FRAME_N</text>
<text x="167.1" y="79.9">TX_FRAME_P</text>
<text x="110.5" y="84.5">RX_EXT_LO_IN</text>
<text x="110.5" y="86">RX_VCO_LDO_OUT</text>
<text x="110.5" y="87.5">VDDA1P1_RX_VCO</text>
<text x="170.7" y="84.5">ENABLE</text>
<text x="171.4" y="86">TXNRX</text>
<text x="110.5" y="95.2">TX1A_P</text>
<text x="110.5" y="92.1">TX_MON1</text>
<text x="165.3" y="90.6">P1_D0/RX_D0_N</text>
<text x="165.3" y="93.6">P1_D2/RX_D1_N</text>
<text x="165.4" y="92.1">P1_D1/RX_D0_P</text>
<text x="165.4" y="95.2">P1_D3/RX_D1_P</text>
<text x="110.5" y="101.3">TX1B_N</text>
<text x="110.5" y="99.7">TX1B_P</text>
<text x="110.5" y="96.7">TX1A_N</text>
<text x="165.3" y="96.7">P1_D4/RX_D2_N</text>
<text x="165.3" y="99.7">P1_D6/RX_D3_N</text>
<text x="165.4" y="98.2">P1_D5/RX_D2_P</text>
<text x="165.4" y="101.3">P1_D7/RX_D3_P</text>
<text x="110.5" y="104.3">TX_MON2</text>
<text x="110.5" y="107.4">TX2A_P</text>
<text x="164.5" y="105.8">P1_D10/RX_D5_N</text>
<text x="164.6" y="107.4">P1_D11/RX_D5_P</text>
<text x="165.3" y="102.8">P1_D8/RX_D4_N</text>
<text x="165.4" y="104.3">P1_D9/RX_D4_P</text>
<text x="110.5" y="108.9">TX2A_N</text>
<text x="110.5" y="113.5">TX2B_N</text>
<text x="110.5" y="111.9">TX2B_P</text>
<text x="167.2" y="111.9">DATA_CLK_N</text>
<text x="167.3" y="110.4">DATA_CLK_P</text>
<text x="110.5" y="118">TX_EXT_LO_IN</text>
<text x="110.5" y="119.5">TX_VCO_LDO_OUT</text>
<text x="166.9" y="116.5">RX_FRAME_N</text>
<text x="166.9" y="115">RX_FRAME_P</text>
<text x="110.5" y="121.1">VDDA1P1_TX_VCO</text>
<text x="110.5" y="125.6">GPO_0</text>
<text x="169.6" y="125.6">AUXDAC1</text>
<text x="170.3" y="122.6">AUXADC</text>
<text x="110.5" y="127.2">GPO_1</text>
<text x="110.5" y="128.7">GPO_2</text>
<text x="110.5" y="130.2">GPO_3</text>
<text x="169.6" y="127.2">AUXDAC2</text>
<text x="170.4" y="131.7">EN_AGC</text>
<text x="110.5" y="136.3">SPI_DI</text>
<text x="110.5" y="134.8">SPI_CLK</text>
<text x="110.5" y="137.8">SPI_DO</text>
<text x="110.5" y="133.3">SPI_ENB</text>
<text x="166.8" y="133.3">TEST/ENABLE</text>
<text x="170.6" y="136.3">RESETB</text>
<text x="110.5" y="140.9">CTRL_IN0</text>
<text x="110.5" y="142.4">CTRL_IN1</text>
<text x="110.5" y="143.9">CTRL_IN2</text>
<text x="170.1" y="142.4">SYNC_IN</text>
<text x="172" y="139.4">RBIAS</text>
<text x="110.5" y="148.5">CTRL_OUT0</text>
<text x="110.5" y="145.5">CTRL_IN3</text>
<text x="169.7" y="145.5">CLK_OUT</text>
<text x="110.5" y="150">CTRL_OUT1</text>
<text x="110.5" y="151.6">CTRL_OUT2</text>
<text x="110.5" y="153.1">CTRL_OUT3</text>
<text x="110.5" y="154.6">CTRL_OUT4</text>
<text x="171.6" y="154.6">XTALN</text>
<text x="171.7" y="150">XTALP</text>
<text x="110.5" y="159.2">CTRL_OUT7</text>
<text x="110.5" y="157.6">CTRL_OUT6</text>
<text x="110.5" y="156.1">CTRL_OUT5</text>
<text x="115" y="165.4" transform="rotate(-90 115 165.4)">VSSA</text>
<text x="116.5" y="165.4" transform="rotate(-90 116.5 165.4)">VSSA</text>
<text x="118" y="165.4" transform="rotate(-90 118 165.4)">VSSA</text>
<text x="119.5" y="165.4" transform="rotate(-90 119.5 165.4)">VSSA</text>
<text x="121.1" y="165.4" transform="rotate(-90 121.1 165.4)">VSSA</text>
<text x="122.6" y="165.4" transform="rotate(-90 122.6 165.4)">VSSA</text>
<text x="124.1" y="165.4" transform="rotate(-90 124.1 165.4)">VSSA</text>
<text x="125.6" y="165.4" transform="rotate(-90 125.6 165.4)">VSSA</text>
<text x="127.2" y="165.4" transform="rotate(-90 127.2 165.4)">VSSA</text>
<text x="128.7" y="165.4" transform="rotate(-90 128.7 165.4)">VSSA</text>
<text x="130.2" y="165.4" transform="rotate(-90 130.2 165.4)">VSSA</text>
<text x="131.7" y="165.4" transform="rotate(-90 131.7 165.4)">VSSA</text>
<text x="133.3" y="165.4" transform="rotate(-90 133.3 165.4)">VSSA</text>
<text x="134.8" y="165.4" transform="rotate(-90 134.8 165.4)">VSSA</text>
<text x="136.3" y="165.4" transform="rotate(-90 136.3 165.4)">VSSA</text>
<text x="137.8" y="165.4" transform="rotate(-90 137.8 165.4)">VSSA</text>
<text x="139.4" y="165.4" transform="rotate(-90 139.4 165.4)">VSSA</text>
<text x="140.9" y="165.4" transform="rotate(-90 140.9 165.4)">VSSA</text>
<text x="142.4" y="165.4" transform="rotate(-90 142.4 165.4)">VSSA</text>
<text x="143.9" y="165.4" transform="rotate(-90 143.9 165.4)">VSSA</text>
<text x="145.5" y="165.4" transform="rotate(-90 145.5 165.4)">VSSA</text>
<text x="147" y="165.4" transform="rotate(-90 147 165.4)">VSSA</text>
<text x="148.5" y="165.4" transform="rotate(-90 148.5 165.4)">VSSA</text>
<text x="150" y="165.4" transform="rotate(-90 150 165.4)">VSSA</text>
<text x="151.5" y="165.4" transform="rotate(-90 151.5 165.4)">VSSA</text>
<text x="153.1" y="165.4" transform="rotate(-90 153.1 165.4)">VSSA</text>
<text x="154.6" y="165.4" transform="rotate(-90 154.6 165.4)">VSSA</text>
<text x="156.1" y="165.4" transform="rotate(-90 156.1 165.4)">VSSA</text>
<text x="159.2" y="165.4" transform="rotate(-90 159.2 165.4)">VSSD</text>
<text x="160.7" y="165.4" transform="rotate(-90 160.7 165.4)">VSSD</text>
<text x="162.2" y="165.4" transform="rotate(-90 162.2 165.4)">VSSD</text>
<text x="163.7" y="165.4" transform="rotate(-90 163.7 165.4)">VSSD</text>
<text x="165.3" y="165.4" transform="rotate(-90 165.3 165.4)">VSSD</text>
<text x="166.8" y="165.4" transform="rotate(-90 166.8 165.4)">VSSD</text>
<text x="168.3" y="165.4" transform="rotate(-90 168.3 165.4)">VSSD</text>
<text x="169.8" y="165.4" transform="rotate(-90 169.8 165.4)">VSSD</text>
<text x="172.9" y="165.4" transform="rotate(-90 172.9 165.4)">NC1</text>
<text x="174.4" y="165.4" transform="rotate(-90 174.4 165.4)">NC2</text>
</g>
<text font-size="1.3" x="239.9" y="187">Size</text>
<g font-size="1.1">
<text x="30.9" y="17.2">5</text>
<text x="89.5" y="17.2">4</text>
<text x="148.2" y="17.2">3</text>
<text x="206.8" y="17.2">2</text>
<text x="265.4" y="17.2">1</text>
<text x=".4" y="40.3">D</text>
<text x="295.2" y="40.3">D</text>
<text x=".4" y="83.9">C</text>
<text x="295.2" y="83.9">C</text>
<text x=".4" y="127.5">B</text>
<text x="295.2" y="127.5">B</text>
<text x=".4" y="171.1">A</text>
<text x="295.2" y="171.1">A</text>
<text x="30.9" y="193.1">5</text>
<text x="89.5" y="193.1">4</text>
<text x="148.2" y="193.1">3</text>
<text x="206.8" y="193.1">2</text>
<text x="265.4" y="193.1">1</text>
</g>
</svg>
